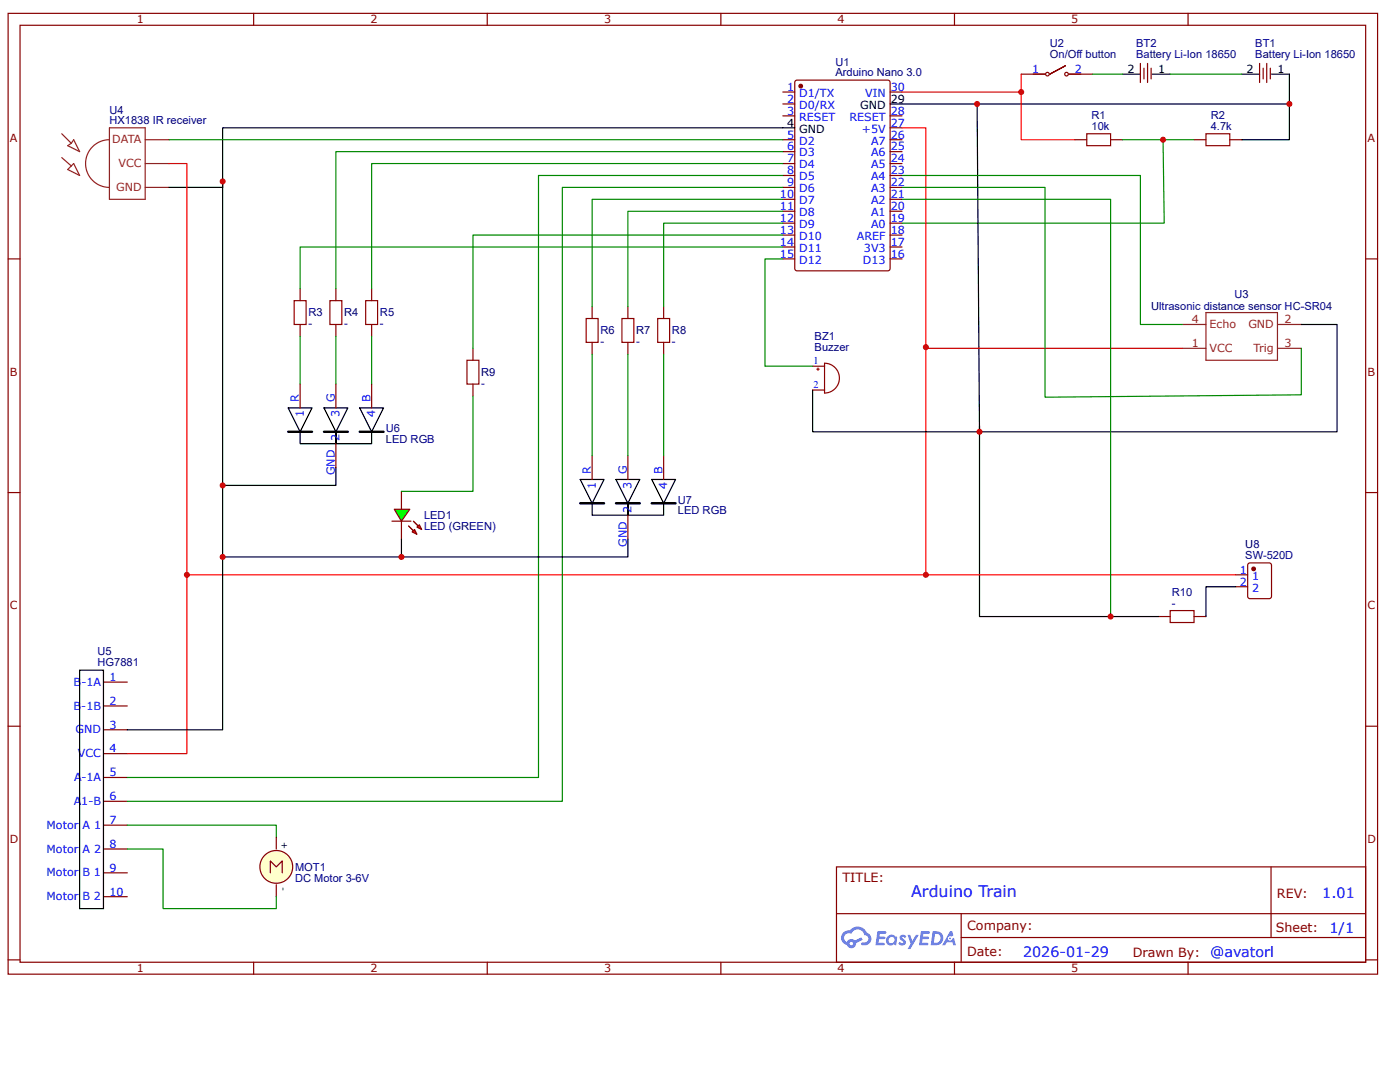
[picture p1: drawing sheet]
<svg xmlns="http://www.w3.org/2000/svg" width="279mm" height="216mm" viewBox="0 0 279 216" stroke-linecap="round" stroke-linejoin="round" font-family="sans-serif">
<g fill="none" stroke="#800" stroke-width=".24">
<path d="M1.6 2.7h273.3v191.7h-273.3zM4 5h268.5v187h-268.5zM50.6 2.7v2.3M97.2 2.7v2.3M143.9 2.7v2.3M190.5 2.7v2.3M237.1 2.7v2.3M1.6 51.7h2.4M272.5 51.7h2.4M1.6 98.3h2.4M272.5 98.3h2.4M1.6 144.9h2.4"/>
<path d="M272.5 144.9h2.4M166.9 173h105.6v19h-105.6zM253.7 173v14.1M1.6 191.5h2.4M50.6 192v2.4M97.2 192v2.4M143.9 192v2.4M167 182.3h105.5M190.5 192v2.4M191.8 187.1h80.7M191.8 182.3v9.5M237.1 192v2.4"/>
<path d="M272.5 191.5h2.4"/>
</g>
<g fill="#58f">
<path d="M179.7 186.7l.5-.2 .4 .1 .3 .2-.3 .4a.31 .31 0 0 0-.2-.2 .31 .31 0 0 0-.4 .1l.1 .1a.8 .8 0 0 1 .6 .6 .8 .8 0 0 1-.2 .8l-.7 .1-.5-.4 .3-.4 .5 .3 .2-.2a1.11 1.11 0 0 1-.7-1.2z"/>
<path d="M181.1 186.5h.5l.5 1.3 .7-1.3h.6l-1.7 2.9h-.6l.6-1.1z"/>
<path d="M175.1 185.8l1.7 .1 .1 .2-.2 .2h-1.1l-.1 .6h1l.2 .2-.2 .3h-1.1l-.1 .7h1l.2 .1v.3l-1.8 .1z"/>
<path d="M183.8 185.8l1.7 .1 .1 .2-.2 .2h-1.1l-.1 .6h1l.2 .2-.2 .3h-1.1l-.1 .7h1l.2 .1v.3l-1.8 .1z"/>
<path d="M189.6 185.8h.4l.3 .9-.4 .2a.46 .46 0 0 0-.7 .2 .46 .46 0 0 0 .3 .6 .46 .46 0 0 0 .6-.4l.3-.2 .4 1.5h-.6l-.1-.6h-1.2l-.3 .6h-.6z"/>
<path d="M186.1 185.8l-.4 2.8h.9a1.42 1.42 0 0 0 1.7-1.4 1.42 1.42 0 0 0-1.7-1.4zM186.6 186.3a.96 .96 0 0 1 1.1 1.1 .96 .96 0 0 1-1.3 .7z"/>
<path d="M177.2 186.8a1.04 1.04 0 0 0-.2 1.4 1.04 1.04 0 0 0 1.4 .3l.5 .1 .2-1.5-.4-.2a.94 .94 0 0 0-1.5-.1zM177.3 187.6a.62 .62 0 0 1 1.2 0 .62 .62 0 0 1-1.2 0z"/>
<path d="M168.3 186.1a1.48 1.48 0 0 0 .7 2.5 .95 .95 0 0 0 1.1 .6 .95 .95 0 0 0 .7-1l1.4-.7-.3-.5-1.3 .7a.96 .96 0 0 0-1.6 .3 .93 .93 0 0 1-.4-1.3 .93 .93 0 0 1 1.3-.4 1.4 1.4 0 0 1 1.4-.8 1.4 1.4 0 0 1 1.3 1.1 .77 .77 0 0 1 .7 1 .77 .77 0 0 1-1.2 .4l-.2 .2v.3a1.31 1.31 0 0 0 1.8-.6 1.31 1.31 0 0 0-.7-1.8 2.06 2.06 0 0 0-3.5-.5l-.7 .1zM169.5 188.3a.4 .4 0 0 1 .8 0 .4 .4 0 0 1-.8 0z"/>
<circle cx="189.6" cy="187.2" r=".18"/>
</g>
<path d="M158.7 16.1l.4-.1h18.1l.4 .3v37.3l-.3 .4h-18.2l-.5-.2v-37.3z" fill="none" stroke="#800" stroke-width=".24"/>
<circle cx="159.8" cy="17.2" r=".36" fill="#800"/>
<g fill="none" stroke="#800" stroke-width=".24">
<path d="M156.2 18.4h2.4M177.6 18.4h2.4M203.8 14.8h4.8M212.6 13.1l-3.1 1.7 3.1-1.7M213.3 14.8h4.8M227.6 12.7v3.8M228.3 13.6v2.1M229 12.7v3.8M229.7 13.6v2.1M251.4 12.7v3.8M252.1 13.6v2.1M252.8 12.7v3.8"/>
<path d="M253.5 13.6v2.1M156.2 20.7h2.4M156.2 23.1h2.4M156.2 27.9h2.4M156.2 30.3h2.4M156.2 32.6h2.4M156.2 35h2.4M156.2 37.4h2.4M156.2 39.8h2.4M177.6 23.1h2.4M177.6 27.9h2.4M177.6 30.3h2.4"/>
<path d="M177.6 32.6h2.4M177.6 35h2.4M177.6 37.4h2.4M177.6 39.8h2.4M177.6 25.5h2.4M214.5 27.9h2.4M221.6 27.9h2.4M238.3 27.9h2.4M245.4 27.9h2.4M156.2 42.2h2.4M156.2 44.5h2.4M156.2 46.9h2.4"/>
<path d="M156.2 49.3h2.4M156.2 51.7h2.4M177.6 42.2h2.4M177.6 44.5h2.4M177.6 46.9h2.4M177.6 49.3h2.4M177.6 51.7h2.4M20.6 136.1h4.8M20.6 140.9h4.8M20.6 145.6h4.8M20.6 150.4h4.8M20.6 155.1h4.8"/>
<path d="M20.6 159.9h4.8M20.6 164.7h4.8M20.6 169.4h4.8M20.6 174.2h4.8M20.6 178.9h4.8M55.1 167v2.4M55.1 176.5v2.4"/>
<circle cx="159.8" cy="17.2" r=".36"/>
<circle cx="209" cy="14.8" r=".36"/>
<circle cx="212.8" cy="14.8" r=".36"/>
</g>
<path d="M224 14.8h3.6M230 14.8h3.5M247.8 14.8h3.6M253.8 14.8h3.5v5.9h-79.7M158.6 25.5h-114.2v11.9h-10.7M195 20.7l.5 65.5h71.3v-21.5h-7.1M257.3 20.7v7.2h-9.5M15.9 133.7h4.7v47.6h-4.7z" fill="none" stroke="#000" stroke-width=".24"/>
<path d="M218.1 14.8h5.9M233.5 14.8h14.3M33.7 27.9h122.5M156.2 35h-48.7v120.1h-82.1M156.2 37.4h-44v122.5h-86.8M224 27.9h14.3M232.1 27.9l.2 16.6h-52.3" fill="none" stroke="#080" stroke-width=".24"/>
<path d="M203.8 14.8v3.6h-23.8M203.8 18.4v9.5h10.7M33.7 32.6h3.6v82.1h147.5v-45.4" fill="none" stroke="#f00" stroke-width=".24"/>
<path d="M216.9 26.7h4.7v2.4h-4.7zM240.7 26.7h4.7v2.4h-4.7z" fill="none" stroke="#a00000" stroke-width=".24"/>
<g fill="none" stroke="#8d2323" stroke-width=".24">
<path d="M12.3 26.7l1.9 1.9M12.3 31.4l1.9 1.7M13.5 29.1l.7-.5 .5-.7 1.2 2.4zM14.7 32.6l1.2 2.4-2.4-1.2zM21.8 27.9a4.8 4.8 0 0 0-4.7 4.7 4.8 4.8 0 0 0 4.7 4.8M21.8 25.5h7.2v14.3h-7.2zM29 37.4h4.7M29 32.6h4.7M29 27.9h4.7M235.9 64.7h4.8M235.9 69.5h4.8M240.7 62.4h14.2v9.5h-14.2z"/>
<path d="M254.9 64.7h4.8M254.9 69.5h4.8"/>
</g>
<circle cx="55.1" cy="173" r="3.3" fill="#ffc"/>
<g fill="none" stroke="#800" stroke-width=".24">
<path d="M59.9 76.6v4.8M67 76.6v4.8M74.2 76.6v4.8M67 88.5v4.8M118.2 90.9v4.8M125.3 90.9v4.8M132.4 90.9v4.8M125.3 102.8v4.8M53.9 174.2v-2.4l1.2 1.2 1.2-1.2v2.4"/>
<circle cx="55.1" cy="173" r="3.3"/>
</g>
<path d="M25.4 164.7h29.7v2.3M25.4 169.4h7.1v11.9h22.6v-2.4" fill="none" stroke="#080" stroke-width=".24"/>
<path d="M180 25.5h4.8v44h51.1M37.3 114.7v35.7h-11.9" fill="none" stroke="#f00" stroke-width=".24"/>
<path d="M44.4 36.2v109.4h-19M57.5 81.4h4.8l-2.4 4.8zM59.9 86.2v2.3h7.1v-2.3v2.3h7.2v-2.3h-2.4M64.7 81.4h4.7l-2.4 4.8zM67 93.3v3.6h-22.6M71.8 81.4h4.7l-2.3 4.8zM115.8 95.7h4.8l-2.4 4.7zM122.9 95.7h4.8l-2.4 4.7zM130.1 95.7h4.7l-2.4 4.7zM118.2 100.4v2.4h7.1v-2.4v2.4h7.1v-2.4h-2.3M125.3 107.6v3.5h-80.9" fill="none" stroke="#000" stroke-width=".24"/>
<path d="M57.5 86.2h4.8M64.7 86.2h4.7M71.8 86.2h4.7M115.8 100.4h4.8M122.9 100.4h4.8M130.1 100.4h4.7" fill="none" stroke="#000" stroke-width=".48"/>
<path d="M78.7 101.6h3.1l-1.7 2.4z" fill="#0f0"/>
<path d="M78.2 104h3.8M78.7 101.6h3.1l-1.7 2.4z" fill="none" stroke="#800" stroke-width=".24"/>
<path d="M82.5 104l.9 .9z" fill="#800"/>
<path d="M82.5 104l.9 .9" fill="none" stroke="#800" stroke-width=".24"/>
<path d="M81.5 104.9l1 1z" fill="#800"/>
<path d="M81.5 104.9l1 1" fill="none" stroke="#800" stroke-width=".24"/>
<path d="M83.2 105.2l.5-.5 .5 1z" fill="#f00"/>
<path d="M83.2 105.2l.5-.5 .5 1z" fill="none" stroke="#800" stroke-width=".24"/>
<path d="M82.3 106.1l.4-.4 .5 .9z" fill="#f00"/>
<g fill="none" stroke="#800" stroke-width=".24">
<path d="M59.9 57.6v2.4M67 57.6v2.4M74.2 57.6v2.4M59.9 64.7v2.4M67 64.7v2.4M74.2 64.7v2.4M94.4 69.5v2.4M94.4 76.6v2.4M118.2 61.2v2.4M118.2 68.3v2.4M125.3 61.2v2.4M125.3 68.3v2.4"/>
<path d="M132.4 61.2v2.4M132.4 68.3v2.4M162.2 73.1h2.4M162.2 77.8h2.4M80.1 98v3.6M80.1 104v3.6M82.3 106.1l.4-.4 .5 .9zM249.1 112.5l.4-.2h3.8l.4 .2 .1 6.5-.3 .4-4 .1-.4-.3-.1-6.4z"/>
</g>
<path d="M58.7 60h2.4v4.7h-2.4zM65.8 60h2.4v4.7h-2.4zM73 60h2.4v4.7h-2.4zM93.2 71.9h2.4v4.7h-2.4zM117 63.6h2.4v4.7h-2.4zM124.1 63.6h2.4v4.7h-2.4zM131.3 63.6h2.3v4.7h-2.3zM163 73.7h.5M163.2 73.4v.5M164.6 72.5a2.97 2.97 0 0 1 2.9 3 2.97 2.97 0 0 1-2.9 2.9z" fill="none" stroke="#a00000" stroke-width=".24"/>
<g fill="none" stroke="#080" stroke-width=".24">
<path d="M156.2 30.3h-89.2v27.3M156.2 32.6h-82v25M156.2 39.8h-38v21.4M180 35h47.6v29.7h8.3M180 37.4h28.6v41.9l51.1-.5v-9.3M156.2 51.7h-3.5v21.4h9.5M156.2 49.3h-96.3v8.3M156.2 42.2h-30.9v19M156.2 44.5h-23.8v16.7M156.2 46.9h-61.8v22.6M59.9 67.1v9.5M67 67.1v9.5"/>
<path d="M74.2 67.1v9.5M94.4 79v19h-14.3M118.2 70.7v20.2M125.3 70.7v20.2M132.4 70.7v20.2"/>
</g>
<path d="M162.2 77.8v8.4h33.3v-1.2" fill="none" stroke="#000" stroke-width=".24"/>
<circle cx="250.2" cy="113.5" r=".36" fill="#800"/>
<g fill="none" stroke="#800" stroke-width=".24">
<path d="M246.6 114.7h2.4M246.6 117.1h2.4M231.2 123h2.3M238.3 123h2.4"/>
<circle cx="250.2" cy="113.5" r=".36"/>
</g>
<path d="M233.5 121.8h4.8v2.4h-4.8z" fill="none" stroke="#a00000" stroke-width=".24"/>
<path d="M195.5 86.2v36.8h35.7M80.1 107.6v3.5M246.6 117.1h-5.9v5.9" fill="none" stroke="#000" stroke-width=".24"/>
<path d="M184.8 114.7h61.8" fill="none" stroke="#f00" stroke-width=".24"/>
<path d="M180 39.8h41.6v83.2" fill="none" stroke="#080" stroke-width=".24"/>
<g fill="#c00">
<circle cx="44.4" cy="36.2" r=".59"/>
<circle cx="195" cy="20.7" r=".59"/>
<circle cx="44.4" cy="111.1" r=".59"/>
<circle cx="195.5" cy="86.2" r=".59"/>
<circle cx="184.8" cy="114.7" r=".59"/>
<circle cx="257.3" cy="20.7" r=".59"/>
<circle cx="203.8" cy="18.4" r=".59"/>
<circle cx="232.1" cy="27.9" r=".59"/>
<circle cx="184.8" cy="69.3" r=".59"/>
<circle cx="221.6" cy="123" r=".59"/>
<circle cx="80.1" cy="111.1" r=".59"/>
<circle cx="37.3" cy="114.7" r=".59"/>
<circle cx="44.4" cy="96.9" r=".59"/>
</g>
<text font-size="3.2" fill="#00f" x="181.8" y="179.1">Arduino Train</text>
<g font-size="2.9" fill="#00f">
<text x="263.9" y="179.2">1.01</text>
<text x="204.2" y="190.9">2026-01-29</text>
<text x="241.5" y="190.9">@avatorl</text>
<text x="265.3" y="186.2">1/1</text>
</g>
<g font-size="2.5" fill="#800">
<text x="168.1" y="176.1">TITLE:</text>
<text x="254.9" y="179.2">REV:</text>
<text x="193" y="185.6">Company:</text>
<text x="193" y="190.8">Date:</text>
<text x="226.1" y="190.9">Drawn By:</text>
<text x="254.6" y="186.1">Sheet:</text>
</g>
<g font-size="2.2" fill="#800">
<text x="27.3" y="4.7">1</text>
<text x="73.9" y="4.7">2</text>
<text x="120.6" y="4.7">3</text>
<text x="167.2" y="4.7">4</text>
<text x="213.8" y="4.7">5</text>
<text x="2" y="28.4">A</text>
<text x="272.9" y="28.4">A</text>
<text x="2" y="75">B</text>
<text x="272.9" y="75">B</text>
<text x="2" y="121.6">C</text>
<text x="272.9" y="121.6">C</text>
<text x="2" y="168.2">D</text>
<text x="272.9" y="168.2">D</text>
<text x="27.3" y="194">1</text>
<text x="73.9" y="194">2</text>
<text x="120.6" y="194">3</text>
<text x="167.2" y="194">4</text>
<text x="213.8" y="194">5</text>
</g>
<g font-size="2.2" fill="#000080">
<text x="209.5" y="11.6">On/Off button</text>
<text x="209.5" y="9.4">U2</text>
<text x="226.7" y="11.6">Battery Li-Ion 18650</text>
<text x="226.7" y="9.4">BT2</text>
<text x="250.5" y="11.6">Battery Li-Ion 18650</text>
<text x="250.5" y="9.4">BT1</text>
<text x="166.7" y="15.3">Arduino Nano 3.0</text>
<text x="166.7" y="13.1">U1</text>
<text x="21.8" y="22.6">U4</text>
<text x="217.8" y="23.8">R1</text>
<text x="241.6" y="23.8">R2</text>
<text x="21.8" y="24.8">HX1838 IR receiver</text>
<text x="217.8" y="26">10k</text>
<text x="241.6" y="26">4.7k</text>
<text x="246.4" y="59.4">U3</text>
<text x="61.6" y="65.3">-</text>
<text x="61.6" y="63.1">R3</text>
<text x="68.7" y="65.3">-</text>
<text x="68.7" y="63.1">R4</text>
<text x="75.8" y="65.3">-</text>
<text x="75.8" y="63.1">R5</text>
<text x="229.7" y="62">Ultrasonic distance sensor HC-SR04</text>
<text x="119.8" y="68.9">-</text>
<text x="119.8" y="66.7">R6</text>
<text x="127" y="68.9">-</text>
<text x="127" y="66.7">R7</text>
<text x="134.1" y="68.9">-</text>
<text x="134.1" y="66.7">R8</text>
<text x="162.6" y="70">Buzzer</text>
<text x="162.6" y="67.8">BZ1</text>
<text x="96" y="77.2">-</text>
<text x="96" y="75">R9</text>
<text x="77" y="88.3">LED RGB</text>
<text x="77" y="86.2">U6</text>
<text x="135.3" y="100.5">U7</text>
<text x="84.6" y="105.7">LED (GREEN)</text>
<text x="84.6" y="103.6">LED1</text>
<text x="135.3" y="102.6">LED RGB</text>
<text x="248.5" y="111.5">SW-520D</text>
<text x="248.5" y="109.4">U8</text>
<text x="233.9" y="118.9">R10</text>
<text x="233.9" y="121.1">-</text>
<text x="19.5" y="130.8">U5</text>
<text x="19.5" y="132.9">HG7881</text>
<text x="58.9" y="173.7">MOT1</text>
<text x="58.9" y="175.9">DC Motor 3-6V</text>
</g>
<g font-size="2.2" fill="#00f">
<text x="206" y="14.6">1</text>
<text x="214.5" y="14.6">2</text>
<text x="157.1" y="18.1">1</text>
<text x="157.1" y="20.5">2</text>
<text x="157.1" y="22.9">3</text>
<text x="159.5" y="19.3">D1/TX</text>
<text x="159.5" y="21.7">D0/RX</text>
<text x="172.6" y="19.3">VIN</text>
<text x="177.8" y="22.9">28</text>
<text x="177.8" y="18.1">30</text>
<text x="157.1" y="27.6">5</text>
<text x="159.5" y="24.1">RESET</text>
<text x="159.5" y="28.8">D2</text>
<text x="169.5" y="24.1">RESET</text>
<text x="172" y="26.5">+5V</text>
<text x="173.8" y="28.8">A7</text>
<text x="177.8" y="27.6">26</text>
<text x="177.8" y="25.3">27</text>
<text x="157.1" y="30">6</text>
<text x="157.1" y="32.4">7</text>
<text x="157.1" y="34.8">8</text>
<text x="159.5" y="31.2">D3</text>
<text x="159.5" y="33.6">D4</text>
<text x="159.5" y="36">D5</text>
<text x="173.8" y="36">A4</text>
<text x="173.8" y="33.6">A5</text>
<text x="173.8" y="31.2">A6</text>
<text x="177.8" y="34.8">23</text>
<text x="177.8" y="32.4">24</text>
<text x="177.8" y="30">25</text>
<text x="155.7" y="39.5">10</text>
<text x="155.7" y="41.9">11</text>
<text x="157.1" y="37.2">9</text>
<text x="159.5" y="38.3">D6</text>
<text x="159.5" y="40.7">D7</text>
<text x="173.8" y="40.7">A2</text>
<text x="173.8" y="38.3">A3</text>
<text x="177.8" y="41.9">20</text>
<text x="177.8" y="39.5">21</text>
<text x="177.8" y="37.2">22</text>
<text x="155.7" y="44.3">12</text>
<text x="155.7" y="46.7">13</text>
<text x="159.5" y="43.1">D8</text>
<text x="159.5" y="45.5">D9</text>
<text x="159.5" y="47.9">D10</text>
<text x="171" y="47.9">AREF</text>
<text x="173.8" y="45.5">A0</text>
<text x="173.8" y="43.1">A1</text>
<text x="177.8" y="46.7">18</text>
<text x="177.8" y="44.3">19</text>
<text x="155.7" y="49.1">14</text>
<text x="155.7" y="51.4">15</text>
<text x="159.5" y="50.2">D11</text>
<text x="159.5" y="52.6">D12</text>
<text x="172.2" y="52.6">D13</text>
<text x="172.4" y="50.2">3V3</text>
<text x="177.8" y="51.4">16</text>
<text x="177.8" y="49.1">17</text>
<text x="59.7" y="80.2" transform="rotate(-90 59.7 80.2)">R</text>
<text x="60.6" y="83.3" transform="rotate(-90 60.6 83.3)">1</text>
<text x="66.8" y="80.2" transform="rotate(-90 66.8 80.2)">G</text>
<text x="67.7" y="83.3" transform="rotate(-90 67.7 83.3)">3</text>
<text x="73.9" y="80.2" transform="rotate(-90 73.9 80.2)">B</text>
<text x="74.9" y="83.3" transform="rotate(-90 74.9 83.3)">4</text>
<text x="67.7" y="88.1" transform="rotate(-90 67.7 88.1)">2</text>
<text x="66.8" y="94.8" transform="rotate(-90 66.8 94.8)">GND</text>
<text x="117.9" y="94.5" transform="rotate(-90 117.9 94.5)">R</text>
<text x="125.1" y="94.5" transform="rotate(-90 125.1 94.5)">G</text>
<text x="132.2" y="94.5" transform="rotate(-90 132.2 94.5)">B</text>
<text x="118.9" y="97.6" transform="rotate(-90 118.9 97.6)">1</text>
<text x="126" y="97.6" transform="rotate(-90 126 97.6)">3</text>
<text x="133.2" y="97.6" transform="rotate(-90 133.2 97.6)">4</text>
<text x="126" y="102.3" transform="rotate(-90 126 102.3)">2</text>
<text x="125.1" y="109.1" transform="rotate(-90 125.1 109.1)">GND</text>
<text x="247.5" y="114.5">1</text>
<text x="247.5" y="116.8">2</text>
<text x="249.9" y="115.7">1</text>
<text x="249.9" y="118">2</text>
<text x="14.7" y="136.8">B</text>
<text x="16.2" y="136.8">-1A</text>
<text x="21.8" y="135.9">1</text>
<text x="14.7" y="141.6">B</text>
<text x="16.2" y="141.6">-1B</text>
<text x="21.8" y="140.6">2</text>
<text x="15.1" y="146.3">GND</text>
<text x="21.8" y="145.4">3</text>
<text x="14.8" y="155.9">A</text>
<text x="15.6" y="151.1">VCC</text>
<text x="16.2" y="155.9">-1A</text>
<text x="21.8" y="150.1">4</text>
<text x="21.8" y="154.9">5</text>
<text x="14.7" y="160.6">A</text>
<text x="16.2" y="160.6">1-B</text>
<text x="21.8" y="159.7">6</text>
<text x="9.3" y="165.4">Motor</text>
<text x="16.5" y="165.4">A 1</text>
<text x="21.8" y="164.4">7</text>
<text x="9.3" y="170.1">Motor</text>
<text x="16.5" y="170.1">A 2</text>
<text x="21.8" y="169.2">8</text>
<text x="21.8" y="173.9">9</text>
<text x="9.3" y="174.9">Motor</text>
<text x="9.3" y="179.6">Motor</text>
<text x="16.5" y="174.9">B 1</text>
<text x="16.5" y="179.6">B 2</text>
<text x="21.8" y="178.7">10</text>
</g>
<g font-size="2.2">
<text x="225" y="14.6">2</text>
<text x="231.2" y="14.6">1</text>
<text x="248.8" y="14.6">2</text>
<text x="254.9" y="14.6">1</text>
<text x="171.7" y="21.7">GND</text>
<text x="177.8" y="20.5">29</text>
<text x="157.1" y="25.3">4</text>
<text x="159.5" y="26.5">GND</text>
</g>
<g font-size="2.2" fill="#8d2323">
<text x="22.4" y="28.6">DATA</text>
<text x="23.6" y="33.4">VCC</text>
<text x="23.2" y="38.1">GND</text>
<text x="237.8" y="64.5">4</text>
<text x="241.4" y="65.5">Echo</text>
<text x="249.1" y="65.5">GND</text>
<text x="256.4" y="64.5">2</text>
<text x="237.8" y="69.3">1</text>
<text x="241.4" y="70.2">VCC</text>
<text x="250.1" y="70.2">Trig</text>
<text x="256.4" y="69.3">3</text>
</g>
<g font-size="2.1" fill="#00f">
<text x="162.3" y="72.6">1</text>
<text x="162.3" y="77.4">2</text>
</g>
<g font-size="1.7">
<text x="57.3" y="169.3" transform="rotate(-90 57.3 169.3)">+</text>
<text x="57" y="177.8" transform="rotate(-90 57 177.8)">-</text>
</g>
</svg>
